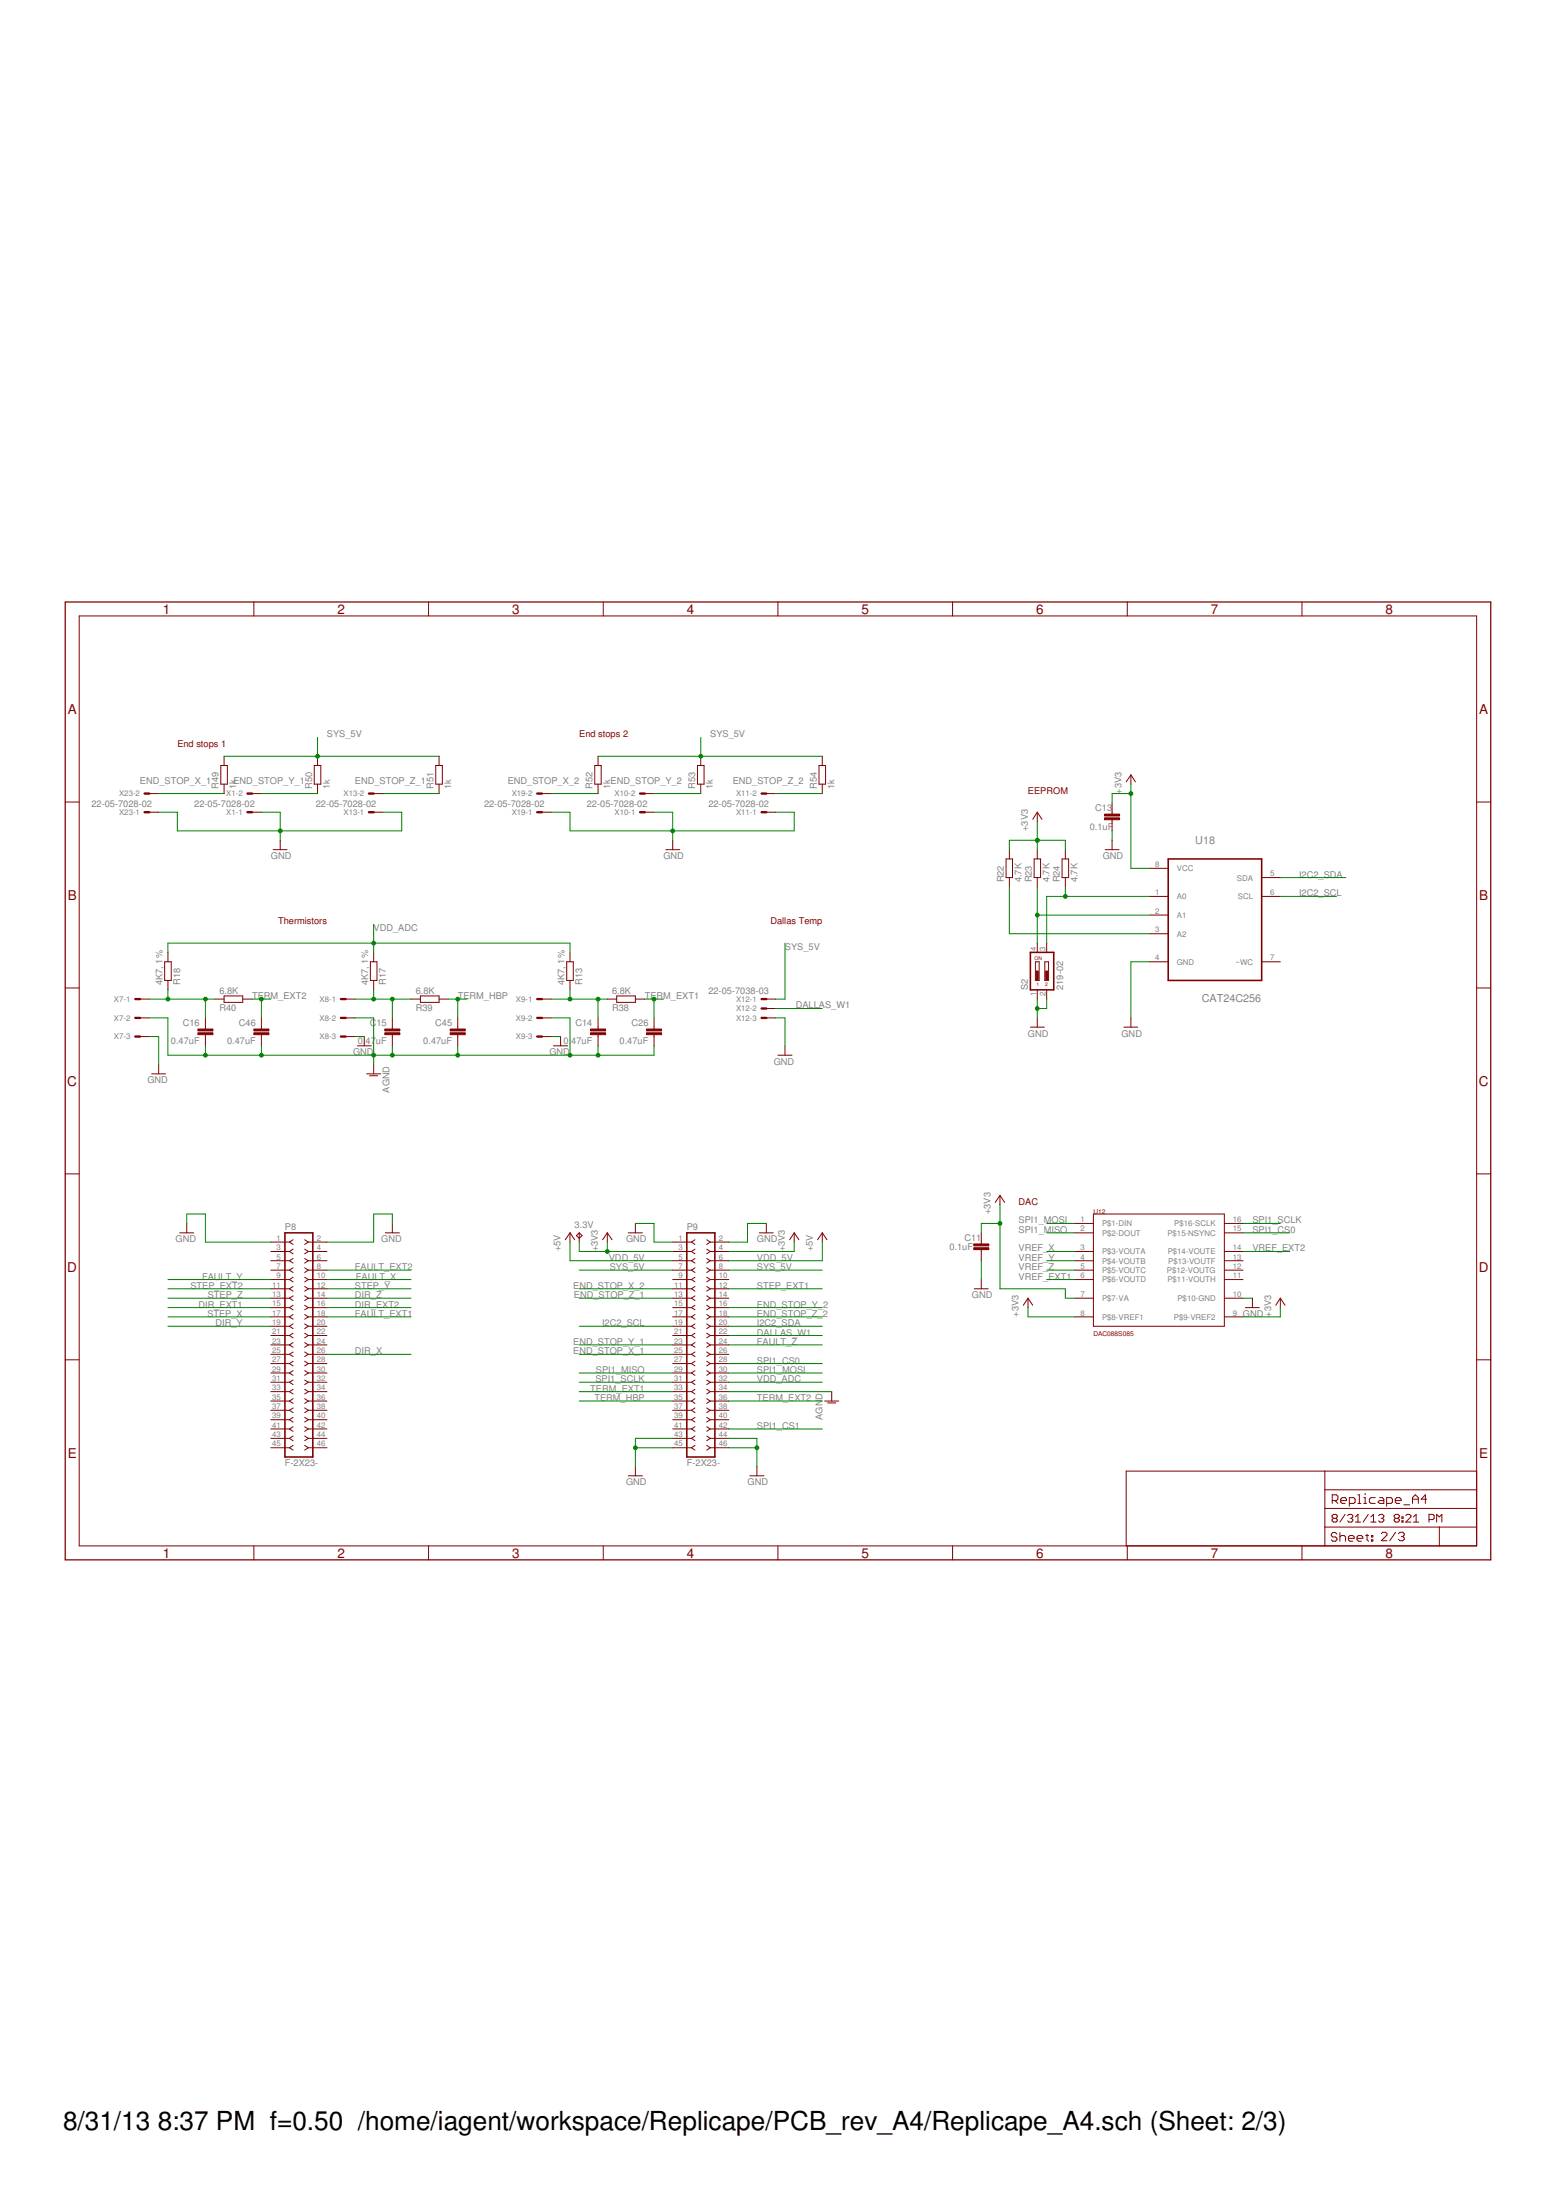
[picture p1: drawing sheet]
<svg xmlns="http://www.w3.org/2000/svg" width="210mm" height="297mm" viewBox="0 0 210 297" stroke-linecap="round" stroke-linejoin="round" font-family="sans-serif">
<g fill="none" stroke="#800000" stroke-width=".13">
<path d="M10.7 83.2h188.6v125.5h-188.6zM34.3 81.3v1.9M57.8 81.3v1.9M81.4 81.3v1.9M105 81.3v1.9M128.6 81.3v1.9M152.2 81.3v1.9M175.7 81.3v1.9M8.8 108.3h1.9M20.2 109.7h1.2M20.2 107.1h1.2M29.8 103.4h.9v2.5h-.9z"/>
<path d="M30.2 102.1v1.3M30.2 105.9v1.2M34 109.7h1.3M34 107.1h1.3M36.9 114.7h1.9M37.8 113.5v1.2M42.4 103.4h.9v2.5h-.9zM42.9 102.1v1.3M42.9 105.9v1.2M50.4 109.7h1.3M50.4 107.1h1.3M58.8 103.4h.9v2.5h-.9z"/>
<path d="M59.3 102.1v1.3M59.3 105.9v1.2M73.2 109.7h1.2M73.2 107.1h1.2M80.3 103.4h.9v2.5h-.9zM80.7 102.1v1.3M80.7 105.9v1.2M87 109.7h1.3M87 107.1h1.3M89.9 114.7h1.9M90.8 113.5v1.2M94.1 103.4h.9v2.5h-.9z"/>
<path d="M94.6 102.1v1.3M94.6 105.9v1.2M103.4 109.7h1.3M103.4 107.1h1.3M110.6 103.4h.8v2.5h-.8zM111 102.1v1.3M111 105.9v1.2M135.8 116h.9v2.5h-.9zM136.2 114.7v1.3M136.2 118.5v1.3M139.6 116h.9v2.5h-.9zM140 109.7v1.2"/>
<path d="M140 114.7v1.3M140 118.5v1.3M140 109.7l.7 .9M140 109.7l-.6 .9M143.4 116h.9v2.5h-.9zM143.8 114.7v1.3M143.8 118.5v1.3M149.2 114.7h1.9M150.1 108.4v1.5M150.1 110.7v1.5M150.1 113.5v1.2M152.7 104.6v1.3"/>
<path d="M152.7 104.6l.6 1M152.7 104.6l-.7 1M155.2 117.2h2.5M170.3 118.5h2.5M199.3 108.3h1.9M8.8 133.4h1.9M18.9 134.9h1.3M18.9 137.4h1.3M18.9 140h1.3M22.2 129.9h.9v2.5h-.9zM22.7 128.6v1.3M22.7 132.4v1.2"/>
<path d="M27.7 137.4v1.5M27.7 139.7v1.5M29 134.9h1.2M30.2 134.5h2.6v.8h-2.6zM32.8 134.9h1.2M35.3 137.4v1.5M35.3 139.7v1.5M46.7 134.9h1.2M46.7 137.4h1.2M46.7 140h1.2M49.2 140v1.2M50 129.9h.9v2.5h-.9z"/>
<path d="M50.4 128.6v1.3M50.4 132.4v1.2M53 137.4v1.5M53 139.7v1.5M55.5 134.9h1.2M56.7 134.5h2.6v.8h-2.6zM59.3 134.9h1.2M61.8 137.4v1.5M61.8 139.7v1.5M73.2 134.9h1.2M73.2 137.4h1.2M73.2 140h1.2"/>
<path d="M75.7 140v1.2M76.5 129.9h.9v2.5h-.9zM76.9 128.6v1.3M76.9 132.4v1.2M80.7 137.4v1.5M80.7 139.7v1.5M82 134.9h1.2M83.2 134.5h2.6v.8h-2.6zM85.8 134.9h1.2M88.3 137.4v1.5M88.3 139.7v1.5M103.4 134.9h1.3"/>
<path d="M103.4 137.4h1.3M103.4 136.2h1.3M139.1 138.7h1.9M139.8 129.9h.5v2.5h-.5zM140 127.3v1.3M140 133.6v1.3M140 137.4v1.3M141 129.9h.5v2.5h-.5zM141.3 127.3v1.3M141.3 133.6v1.3M151.7 138.7h1.9M152.7 137.4v1.3"/>
<path d="M155.2 129.9h2.5M155.2 121h2.5M155.2 123.5h2.5M155.2 126.1h2.5M170.3 129.9h2.5M170.3 121h2.5M199.3 133.4h1.9M8.8 158.5h1.9M20.5 145h1.9M21.4 143.7v1.3M48.2 141.2h1.9M49.5 145h1.9"/>
<path d="M49.9 145.2h1.1M50.4 143.7v1.3M74.7 141.2h1.9M105 142.5h1.9M106 141.2v1.3M199.3 158.5h1.9M24.3 166.5h1.8M25.2 165.2v1.3M36.6 179.1h2.5M36.6 169h2.5M36.6 170.2h2.5M36.6 171.5h2.5"/>
<path d="M36.6 172.8h2.5M36.6 175.3h2.5M36.6 177.8h2.5M36.6 176.6h2.5M36.6 174h2.5M36.6 167.7h2.5M39.1 167.7l.5 .3M39.1 169l.5 .3M39.1 170.2l.5 .3M39.1 171.5l.5 .3M39.1 172.8l.5 .3M39.1 174l.5 .3"/>
<path d="M39.1 175.3l.5 .3M39.1 176.6l.5 .2M39.1 177.8l.5 .3M39.1 179.1l.5 .3M39.6 167.4l-.5 .3M39.6 168.7l-.5 .3M39.6 169.9l-.5 .3M39.6 171.2l-.5 .3M39.6 172.4l-.5 .4M39.6 173.7l-.5 .3M39.6 175l-.5 .3M39.6 176.2l-.5 .4"/>
<path d="M39.6 177.5l-.5 .3M39.6 178.8l-.5 .3M41.1 168.7l.5 .3M41.1 167.4l.5 .3M41.1 171.2l.5 .3M41.1 169.9l.5 .3M41.1 173.7l.5 .3M41.1 172.4l.5 .4M41.1 176.2l.5 .4M41.1 175l.5 .3M41.1 177.5l.5 .3M41.1 178.8l.5 .3"/>
<path d="M41.6 179.1h2.5M41.6 169h2.5M41.6 170.2h2.5M41.6 171.5h2.5M41.6 172.8h2.5M41.6 175.3h2.5M41.6 177.8h2.5M41.6 176.6h2.5M41.6 174h2.5M41.6 169l-.5 .3M41.6 167.7l-.5 .3M41.6 171.5l-.5 .3"/>
<path d="M41.6 170.2l-.5 .3M41.6 174l-.5 .3M41.6 172.8l-.5 .3M41.6 176.6l-.5 .2M41.6 175.3l-.5 .3M41.6 177.8l-.5 .3M41.6 179.1l-.5 .3M41.6 167.7h2.5M52 166.5h1.9M53 165.2v1.3M76.9 166.5v1.2M76.9 166.5l.7 .9"/>
<path d="M76.9 166.5l-.6 .9M78.2 166.5l.4 .3-.4 .4-.4-.4zM78.2 166.5v1.2M82 166.5l.6 .9M82 166.5l-.7 .9M82 166.5v1.2M84.8 166.5h1.9M85.8 165.2v1.3M90.8 179.1h2.5M90.8 169h2.5M90.8 170.2h2.5M90.8 171.5h2.5"/>
<path d="M90.8 172.8h2.5M90.8 175.3h2.5M90.8 177.8h2.5M90.8 176.6h2.5M90.8 174h2.5M90.8 167.7h2.5M93.3 167.7l.5 .3M93.3 169l.5 .3M93.3 170.2l.5 .3M93.3 171.5l.5 .3M93.3 172.8l.5 .3M93.3 174l.5 .3"/>
<path d="M93.3 175.3l.5 .3M93.3 176.6l.5 .2M93.3 177.8l.5 .3M93.3 179.1l.5 .3M93.8 167.4l-.5 .3M93.8 168.7l-.5 .3M93.8 169.9l-.5 .3M93.8 171.2l-.5 .3M93.8 172.4l-.5 .4M93.8 173.7l-.5 .3M93.8 175l-.5 .3M93.8 176.2l-.5 .4"/>
<path d="M93.8 177.5l-.5 .3M93.8 178.8l-.5 .3M95.4 168.7l.5 .3M95.4 167.4l.5 .3M95.4 171.2l.5 .3M95.4 169.9l.5 .3M95.4 173.7l.5 .3M95.4 172.4l.5 .4M95.4 176.2l.5 .4M95.4 175l.5 .3M95.4 177.5l.5 .3M95.4 178.8l.5 .3"/>
<path d="M95.9 179.1h2.5M95.9 169h2.5M95.9 170.2h2.5M95.9 171.5h2.5M95.9 172.8h2.5M95.9 175.3h2.5M95.9 177.8h2.5M95.9 176.6h2.5M95.9 174h2.5M95.9 167.7h2.5M95.9 169l-.5 .3M95.9 167.7l-.5 .3"/>
<path d="M95.9 171.5l-.5 .3M95.9 170.2l-.5 .3M95.9 174l-.5 .3M95.9 172.8l-.5 .3M95.9 176.6l-.5 .2M95.9 175.3l-.5 .3M95.9 177.8l-.5 .3M95.9 179.1l-.5 .3M102.5 166.5h1.9M103.4 165.2v1.3M107.2 166.5l.6 .9M107.2 166.5l-.6 .9"/>
<path d="M107.2 166.5v1.2M111 166.5l.6 .9M111 166.5l-.6 .9M111 166.5v1.2M131.5 174h1.9M132.5 166.5v1.5M132.5 168.7v1.5M132.5 172.8v1.2M135 161.4l.6 .9M135 161.4l-.7 .9M135 161.4v1.3M138.8 175.3l.6 .9"/>
<path d="M138.8 175.3l-.7 .9M138.8 175.3v1.3M145.1 166.5h2.5M145.1 165.2h2.5M145.1 169h2.5M145.1 170.2h2.5M145.1 171.5h2.5M145.1 172.8h2.5M145.1 175.3h2.5M145.1 177.8h2.5M147.6 163.9h17.7v15.2h-17.7zM165.3 166.5h2.5"/>
<path d="M165.3 165.2h2.5M165.3 169h2.5M165.3 170.2h2.5M165.3 171.5h2.5M165.3 172.8h2.5M165.3 175.3h2.5M165.3 177.8h2.5M168.1 176.6h1.9M169.1 175.3v1.3M172.8 175.3l.7 .9M172.8 175.3l-.6 .9M172.8 175.3v1.3"/>
<path d="M8.8 183.6h1.9M36.6 189.2h2.5M36.6 180.3h2.5M36.6 181.6h2.5M36.6 182.9h2.5M36.6 184.1h2.5M36.6 185.4h2.5M36.6 186.6h2.5M36.6 187.9h2.5M36.6 190.4h2.5M36.6 191.7h2.5M36.6 192.9h2.5"/>
<path d="M36.6 194.2h2.5M36.6 195.5h2.5M39.1 180.3l.5 .3M39.1 181.6l.5 .3M39.1 182.9l.5 .3M39.1 184.1l.5 .3M39.1 185.4l.5 .3M39.1 186.6l.5 .3M39.1 187.9l.5 .3M39.1 189.2l.5 .3M39.1 190.4l.5 .3M39.1 191.7l.5 .3"/>
<path d="M39.1 192.9l.5 .4M39.1 194.2l.5 .3M39.1 195.5l.5 .3M39.6 180l-.5 .3M39.6 181.3l-.5 .3M39.6 182.5l-.5 .4M39.6 183.8l-.5 .3M39.6 185.1l-.5 .3M39.6 186.3l-.5 .3M39.6 187.6l-.5 .3M39.6 188.8l-.5 .4M39.6 190.1l-.5 .3"/>
<path d="M39.6 191.4l-.5 .3M39.6 192.6l-.5 .3M39.6 193.9l-.5 .3M39.6 195.2l-.5 .3M41.1 180l.5 .3M41.1 181.3l.5 .3M41.1 182.5l.5 .4M41.1 183.8l.5 .3M41.1 185.1l.5 .3M41.1 186.3l.5 .3M41.1 187.6l.5 .3M41.1 188.8l.5 .4"/>
<path d="M41.1 190.1l.5 .3M41.1 191.4l.5 .3M41.1 192.6l.5 .3M41.1 193.9l.5 .3M41.1 195.2l.5 .3M41.6 189.2h2.5M41.6 180.3l-.5 .3M41.6 181.6l-.5 .3M41.6 182.9l-.5 .3M41.6 184.1l-.5 .3M41.6 185.4l-.5 .3M41.6 186.6l-.5 .3"/>
<path d="M41.6 187.9l-.5 .3M41.6 189.2l-.5 .3M41.6 190.4l-.5 .3M41.6 191.7l-.5 .3M41.6 192.9l-.5 .4M41.6 194.2l-.5 .3M41.6 195.5l-.5 .3M41.6 180.3h2.5M41.6 181.6h2.5M41.6 182.9h2.5M41.6 184.1h2.5M41.6 185.4h2.5"/>
<path d="M41.6 186.6h2.5M41.6 187.9h2.5M41.6 190.4h2.5M41.6 191.7h2.5M41.6 192.9h2.5M41.6 194.2h2.5M41.6 195.5h2.5M84.8 199.3h1.9M85.8 198v1.3M90.8 189.2h2.5M90.8 180.3h2.5M90.8 181.6h2.5"/>
<path d="M90.8 182.9h2.5M90.8 184.1h2.5M90.8 185.4h2.5M90.8 186.6h2.5M90.8 187.9h2.5M90.8 190.4h2.5M90.8 191.7h2.5M90.8 192.9h2.5M90.8 194.2h2.5M90.8 195.5h2.5M93.3 180.3l.5 .3M93.3 181.6l.5 .3"/>
<path d="M93.3 182.9l.5 .3M93.3 184.1l.5 .3M93.3 185.4l.5 .3M93.3 186.6l.5 .3M93.3 187.9l.5 .3M93.3 189.2l.5 .3M93.3 190.4l.5 .3M93.3 191.7l.5 .3M93.3 192.9l.5 .4M93.3 194.2l.5 .3M93.3 195.5l.5 .3M93.8 180l-.5 .3"/>
<path d="M93.8 181.3l-.5 .3M93.8 182.5l-.5 .4M93.8 183.8l-.5 .3M93.8 185.1l-.5 .3M93.8 186.3l-.5 .3M93.8 187.6l-.5 .3M93.8 188.8l-.5 .4M93.8 190.1l-.5 .3M93.8 191.4l-.5 .3M93.8 192.6l-.5 .3M93.8 193.9l-.5 .3M93.8 195.2l-.5 .3"/>
<path d="M95.4 180l.5 .3M95.4 181.3l.5 .3M95.4 182.5l.5 .4M95.4 183.8l.5 .3M95.4 185.1l.5 .3M95.4 186.3l.5 .3M95.4 187.6l.5 .3M95.4 188.8l.5 .4M95.4 190.1l.5 .3M95.4 191.4l.5 .3M95.4 192.6l.5 .3M95.4 193.9l.5 .3"/>
<path d="M95.4 195.2l.5 .3M95.9 189.2h2.5M95.9 180.3h2.5M95.9 181.6h2.5M95.9 182.9h2.5M95.9 184.1h2.5M95.9 185.4h2.5M95.9 186.6h2.5M95.9 187.9h2.5M95.9 190.4h2.5M95.9 191.7h2.5M95.9 192.9h2.5"/>
<path d="M95.9 194.2h2.5M95.9 195.5h2.5M95.9 180.3l-.5 .3M95.9 181.6l-.5 .3M95.9 182.9l-.5 .3M95.9 184.1l-.5 .3M95.9 185.4l-.5 .3M95.9 186.6l-.5 .3M95.9 187.9l-.5 .3M95.9 189.2l-.5 .3M95.9 190.4l-.5 .3M95.9 191.7l-.5 .3"/>
<path d="M95.9 192.9l-.5 .4M95.9 194.2l-.5 .3M95.9 195.5l-.5 .3M101.2 199.3h1.9M102.2 198v1.3M111.3 189.2h1.9M111.7 189.4h1.1M112.3 187.9v1.3M178.8 198.6v10.1M199.3 198.6h-47.3v10.1M199.3 183.6h1.9M34.3 208.7v1.9"/>
<path d="M57.8 208.7v1.9M81.4 208.7v1.9M105 208.7v1.9M128.6 208.7v1.9M152.2 208.7v1.9M175.7 208.7v1.9M178.8 206.2h20.5M178.8 203.7h20.5M178.8 201.1h20.5M179.8 202.6h.6l.2-.2v-.4l-.2-.2h-.6v1.2M180 205l-.2-.2v-.2l.2-.1h.3l.2 .1v.2l-.2 .2M180 205l-.2 .2v.1l.2 .2h.3l.2-.2v-.1l-.2-.2"/>
<path d="M180 205h.3M180.2 202.6l.4 .4M180.5 207.1l-.2-.2h-.4l-.2 .2v.2l.2 .2h.4l.2 .2v.2l-.2 .2h-.4l-.2-.2M180.9 207.5l.2-.2h.3l.2 .2v.6M180.9 206.9v1.2M181 202.6h.8v-.2l-.2-.2h-.4l-.2 .2v.4l.2 .2h.4M181.6 204.5l-.7 1M181.9 204.6l.2-.1h.3l.2 .1v.2l-.2 .2M182 207.7h.8v-.2l-.2-.2h-.4l-.2 .2v.4l.2 .2h.4M182.1 203h.6l.2-.2v-.4l-.2-.2h-.6v1.2M182.3 205h.1M182.4 205l.2 .2v.1l-.2 .2h-.3l-.2-.2"/>
<path d="M183 205.5h.7M183 204.8l.3-.3v1M183.2 207.7h.8v-.2l-.2-.2h-.4l-.2 .2v.4l.2 .2h.4M183.3 201.8h.2v1.2M183.3 203h.4M184.1 203h.4M184.1 202.2h.2v.8M184.3 201.6v.2M184.3 207.3h.4M184.5 207.1v.8l.2 .2M184.7 204.5l-.7 1M185 205.5h.7"/>
<path d="M185 204.8l.4-.3v1M185.1 207.3h.2v.2h-.2zM185.1 207.9h.2v.2h-.2zM185.6 202.2h-.5l-.3 .2v.4l.3 .2h.5M186.1 204.6l.2-.1h.3l.2 .1v.2l-.2 .2M186.2 202.2h.4l.2 .2v.6h-.6l-.2-.2 .2-.2h.6M186.4 205h.2M186.5 207.1l.1-.2h.4l.2 .2v.2l-.7 .7h.7M186.6 205l.2 .2v.1l-.2 .2h-.3l-.2-.2M187.2 203h.6l.2-.2v-.4l-.2-.2h-.6v1.2M188.3 202.6h.8v-.2l-.2-.2h-.4l-.2 .2v.4l.2 .2h.4M188.4 205l-.2-.2v-.2l.2-.1h.3l.2 .1v.2l-.2 .2"/>
<path d="M188.4 205l-.2 .2v.1l.2 .2h.3l.2-.2v-.1l-.2-.2M188.4 205h.3M188.4 206.9l-.8 1.1M188.8 207.1l.2-.2h.4l.1 .2v.2l-.1 .2M189.2 207.5h.2M189.2 205.3h.2v.2h-.2zM189.2 204.8h.2v.2h-.2zM189.4 207.5l.1 .1v.2l-.1 .2h-.4l-.2-.2M189.5 203.2h.8M189.8 204.6l.1-.1h.4l.2 .1v.2l-.7 .7h.7M190.7 203v-.8l.4-.4 .4 .4v.8M190.7 202.4h.8"/>
<path d="M190.8 205.5h.7M190.8 204.8l.4-.3v1M192.6 202.4h-.8l.6-.6v1.2M192.9 205.2h.5l.2-.2v-.4l-.2-.1h-.5v1M193.9 205.5v-1l.4 .3 .3-.3v1M194.3 206.2v2.5"/>
</g>
<g fill="#800000" stroke="#800000" stroke-width=".13">
<path d="M79.7 139.4h2v.3h-2z"/>
<path d="M79.7 138.9h2v.3h-2z"/>
<path d="M51.9 139.4h2.1v.3h-2.1z"/>
<path d="M51.9 138.9h2.1v.3h-2.1z"/>
<path d="M26.7 139.4h2v.3h-2z"/>
<path d="M26.7 138.9h2v.3h-2z"/>
<path d="M87.3 139.4h2v.3h-2z"/>
<path d="M87.3 138.9h2v.3h-2z"/>
<path d="M60.8 139.4h2v.3h-2z"/>
<path d="M60.8 138.9h2v.3h-2z"/>
<path d="M34.3 139.4h2v.3h-2z"/>
<path d="M34.3 138.9h2v.3h-2z"/>
<path d="M149.1 110.4h2v.3h-2z"/>
<path d="M149.1 109.9h2v.3h-2z"/>
<path d="M131.4 168.5h2.1v.2h-2.1z"/>
<path d="M131.4 168h2.1v.2h-2.1z"/>
<path d="M139.9 131.1h.2v1.1h-.2z"/>
<path d="M141.2 131.1h.2v1.1h-.2z"/>
</g>
<path d="M8.8 81.3h192.4v129.3h-192.4z" fill="none" stroke="#800000" stroke-width=".17"/>
<g fill="none" stroke="#800000" stroke-width=".32">
<path d="M19.5 109.7h.7M19.5 107.1h.7M33.4 109.7h.6M33.4 107.1h.6M49.8 109.7h.6M49.8 107.1h.6M72.5 109.7h.7M72.5 107.1h.7M86.4 109.7h.6M86.4 107.1h.6M102.8 109.7h.6M102.8 107.1h.6"/>
<path d="M18.3 134.9h.6M18.3 137.4h.6M18.3 140h.6M46 134.9h.7M46 137.4h.7M46 140h.7M72.5 134.9h.7M72.5 137.4h.7M72.5 140h.7M102.8 134.9h.6M102.8 137.4h.6M102.8 136.2h.6"/>
</g>
<path d="M157.7 116h12.6v16.4h-12.6zM139.1 128.6h3.1v5h-3.1zM38.5 166.5h3.7v30.2h-3.7zM92.7 166.5h3.8v30.2h-3.8z" fill="none" stroke="#800000" stroke-width=".21"/>
<g fill="none" stroke="#008000" stroke-width=".13">
<path d="M42.9 99.6v2.5M94.6 99.6v2.5M21.4 109.7h2.5v2.5h30.3v-2.5h-2.5M21.4 107.1h8.8M30.2 102.1h29.1M35.3 109.7h2.5v3.8M35.3 107.1h7.6M51.7 107.1h7.6M74.4 109.7h2.5v2.5h30.3v-2.5h-2.5M74.4 107.1h6.3M80.7 102.1h30.3M88.3 109.7h2.5v3.8"/>
<path d="M88.3 107.1h6.3M104.7 107.1h6.3M136.2 114.7v-1.2h7.6v1.2M136.2 119.8v6.3h19M140 110.9v3.8M140 119.8v7.5M143.8 119.8v1.2M150.1 112.2v1.3M152.7 105.9v11.3h2.5M152.7 107.1h-2.6v1.3M172.8 118.5h8.9M20.2 137.4h2.5v5.1h65.6v-1.3"/>
<path d="M20.2 140h1.2v3.7M20.2 134.9h8.8M22.7 128.6v-1.3h54.2v1.3M22.7 133.6v1.3M27.7 134.9v2.5M34 134.9h2.6M35.3 134.9v2.5M47.9 137.4h2.5v6.3M47.9 140h1.3M47.9 134.9h7.6M50.4 124.8v3.8M50.4 133.6v1.3"/>
<path d="M53 134.9v2.5M60.5 134.9h2.6M61.8 134.9v2.5M74.4 137.4h2.5v5.1M74.4 140h1.3M74.4 134.9h7.6M76.9 133.6v1.3M80.7 134.9v2.5M87 134.9h2.6M88.3 134.9v2.5M104.7 137.4h1.3v3.8M104.7 136.2h6.3"/>
<path d="M106 127.3v7.6h-1.3M140 134.9v2.5M140 123.5h15.2M141.3 134.9v1.3h-1.3M155.2 129.9h-2.5v7.5M155.2 121h-13.9v6.3M172.8 121h7.6M27.7 141.2v1.3M35.3 141.2v1.3M53 141.2v1.3M61.8 141.2v1.3M80.7 141.2v1.3"/>
<path d="M22.7 175.3h13.9M22.7 172.8h13.9M22.7 174h13.9M22.7 176.6h13.9M22.7 177.8h13.9M22.7 179.1h13.9M25.2 165.2v-1.3h2.5v3.8h8.9M44.1 175.3h11.4M44.1 171.5h11.4M44.1 172.8h11.4M44.1 174h11.4M44.1 176.6h11.4"/>
<path d="M44.1 177.8h11.4M53 165.2v-1.3h-2.6v3.8h-6.3M76.9 167.7v2.5h13.9M78.2 175.3h12.6M78.2 171.5h12.6M78.2 174h12.6M78.2 179.1h12.6M78.2 167.7v1.3h12.6M82 167.7v1.3M85.8 165.2h2.5v2.5h2.5M98.4 171.5h12.6M98.4 174h12.6"/>
<path d="M98.4 176.6h12.6M98.4 177.8h12.6M98.4 179.1h12.6M103.4 165.2h-2.5v2.5h-2.5M107.2 167.7v1.3h-8.8M111 167.7v2.5h-12.6M132.5 170.2v2.6M135 165.2h-2.5v1.3M135 162.7v11.3h8.8v1.3h1.3M138.8 176.6v1.2h6.3M141.3 165.2h3.8M141.3 171.5h3.8"/>
<path d="M141.3 166.5h3.8M141.3 172.8h3.8M141.3 169h3.8M141.3 170.2h3.8M167.8 165.2h5M167.8 175.3h1.3M167.8 166.5h6.3M167.8 169h6.3M172.8 176.6v1.2h-5M44.1 182.9h11.4M78.2 186.6h12.6M78.2 185.4h12.6"/>
<path d="M78.2 189.2h12.6M78.2 187.9h12.6M78.2 182.9h12.6M78.2 181.6h12.6M85.8 195.5h5M90.8 194.2h-5v3.8M98.4 195.5h3.8M98.4 194.2h3.8v3.8M98.4 186.6h12.6M98.4 184.1h12.6M98.4 185.4h12.6M98.4 192.9h12.6"/>
<path d="M98.4 189.2h12.6M98.4 187.9h13.9M98.4 181.6h12.6M98.4 180.3h12.6"/>
</g>
<g fill="#008000" stroke="#008000" stroke-width=".13">
<circle cx="90.8" cy="112.2" r=".25"/>
<circle cx="37.8" cy="112.2" r=".25"/>
<circle cx="102.2" cy="195.5" r=".25"/>
<circle cx="85.8" cy="195.5" r=".25"/>
<circle cx="140" cy="136.2" r=".25"/>
<circle cx="94.6" cy="102.1" r=".25"/>
<circle cx="42.9" cy="102.1" r=".25"/>
<circle cx="50.4" cy="127.3" r=".25"/>
<circle cx="61.8" cy="134.9" r=".25"/>
<circle cx="88.3" cy="134.9" r=".25"/>
<circle cx="82" cy="169" r=".25"/>
<circle cx="152.7" cy="107.1" r=".25"/>
<circle cx="140" cy="113.5" r=".25"/>
<circle cx="135" cy="165.2" r=".25"/>
<circle cx="50.4" cy="142.5" r=".25"/>
<circle cx="76.9" cy="142.5" r=".25"/>
<circle cx="53" cy="142.5" r=".25"/>
<circle cx="27.7" cy="142.5" r=".25"/>
<circle cx="80.7" cy="142.5" r=".25"/>
<circle cx="35.3" cy="142.5" r=".25"/>
<circle cx="61.8" cy="142.5" r=".25"/>
<circle cx="35.3" cy="134.9" r=".25"/>
<circle cx="76.9" cy="134.9" r=".25"/>
<circle cx="80.7" cy="134.9" r=".25"/>
<circle cx="22.7" cy="134.9" r=".25"/>
<circle cx="27.7" cy="134.9" r=".25"/>
<circle cx="50.4" cy="134.9" r=".25"/>
<circle cx="53" cy="134.9" r=".25"/>
<circle cx="143.8" cy="121" r=".25"/>
<circle cx="140" cy="123.5" r=".25"/>
</g>
<g font-size="3.5">
<text x="8.5" y="287.5">8/31/13</text>
<text x="21.3" y="287.5">8:37 PM f=0.50 /home/iagent/workspace/Replicape/PCB_rev_A4/Replicape_A4.sch (Sheet: 2/3)</text>
</g>
<g font-size="1.8" fill="#800000">
<text x="22" y="82.9">1</text>
<text x="45.6" y="82.9">2</text>
<text x="69.1" y="82.9">3</text>
<text x="92.7" y="82.9">4</text>
<text x="116.3" y="82.9">5</text>
<text x="139.9" y="82.9">6</text>
<text x="163.5" y="82.9">7</text>
<text x="187" y="82.9">8</text>
<text x="9.2" y="96.4">A</text>
<text x="199.7" y="96.4">A</text>
<text x="9.2" y="121.5">B</text>
<text x="199.7" y="121.5">B</text>
<text x="9.1" y="146.6">C</text>
<text x="199.6" y="146.6">C</text>
<text x="9.1" y="171.7">D</text>
<text x="199.6" y="171.7">D</text>
<text x="9.2" y="196.8">E</text>
<text x="199.7" y="196.8">E</text>
<text x="22" y="210.3">1</text>
<text x="45.6" y="210.3">2</text>
<text x="69.1" y="210.3">3</text>
<text x="92.7" y="210.3">4</text>
<text x="116.3" y="210.3">5</text>
<text x="139.9" y="210.3">6</text>
<text x="163.5" y="210.3">7</text>
<text x="187" y="210.3">8</text>
</g>
<g font-size="1.5" fill="#808080">
<text x="161.3" y="114">U18</text>
<text x="162.2" y="135.2">CAT24C256</text>
</g>
<g font-size="1.2" fill="#800000">
<text x="23.9" y="100.8">End stops 1</text>
<text x="78.2" y="99.6">End stops 2</text>
<text x="138.8" y="107.1">EEPROM</text>
<text x="37.5" y="124.8">Thermistors</text>
<text x="104" y="124.8">Dallas Temp</text>
<text x="137.5" y="162.7">DAC</text>
</g>
<g font-size="1.2" fill="#808080">
<text x="44.1" y="99.6">SYS_5V</text>
<text x="95.9" y="99.6">SYS_5V</text>
<text x="18.9" y="105.9">END_STOP_X_1</text>
<text x="29.5" y="106.5" transform="rotate(-90 29.5 106.5)">R49</text>
<text x="31.5" y="105.9">END_STOP_Y_1</text>
<text x="31.9" y="106.5" transform="rotate(-90 31.9 106.5)">1k</text>
<text x="42.1" y="106.5" transform="rotate(-90 42.1 106.5)">R50</text>
<text x="44.5" y="106.5" transform="rotate(-90 44.5 106.5)">1k</text>
<text x="47.9" y="105.9">END_STOP_Z_1</text>
<text x="58.5" y="106.5" transform="rotate(-90 58.5 106.5)">R51</text>
<text x="60.9" y="106.5" transform="rotate(-90 60.9 106.5)">1k</text>
<text x="68.5" y="105.9">END_STOP_X_2</text>
<text x="80" y="106.5" transform="rotate(-90 80 106.5)">R52</text>
<text x="82.4" y="106.5" transform="rotate(-90 82.4 106.5)">1k</text>
<text x="82.4" y="105.9">END_STOP_Y_2</text>
<text x="93.9" y="106.5" transform="rotate(-90 93.9 106.5)">R53</text>
<text x="96.2" y="106.5" transform="rotate(-90 96.2 106.5)">1k</text>
<text x="98.9" y="105.9">END_STOP_Z_2</text>
<text x="110.3" y="106.5" transform="rotate(-90 110.3 106.5)">R54</text>
<text x="112.6" y="106.5" transform="rotate(-90 112.6 106.5)">1k</text>
<text x="151.4" y="107.1" transform="rotate(-90 151.4 107.1)">+3V3</text>
<text x="12.3" y="109">22-05-7028-02</text>
<text x="26.2" y="109">22-05-7028-02</text>
<text x="42.6" y="109">22-05-7028-02</text>
<text x="65.3" y="109">22-05-7028-02</text>
<text x="79.2" y="109">22-05-7028-02</text>
<text x="95.6" y="109">22-05-7028-02</text>
<text x="138.8" y="112.2" transform="rotate(-90 138.8 112.2)">+3V3</text>
<text x="147.1" y="112">0.1uF</text>
<text x="147.8" y="109.5">C13</text>
<text x="36.6" y="116">GND</text>
<text x="89.6" y="116">GND</text>
<text x="135.5" y="119.1" transform="rotate(-90 135.5 119.1)">R22</text>
<text x="137.9" y="119.1" transform="rotate(-90 137.9 119.1)">4.7K</text>
<text x="139.3" y="119.1" transform="rotate(-90 139.3 119.1)">R23</text>
<text x="141.7" y="119.1" transform="rotate(-90 141.7 119.1)">4.7K</text>
<text x="143.1" y="119.1" transform="rotate(-90 143.1 119.1)">R24</text>
<text x="145.5" y="119.1" transform="rotate(-90 145.5 119.1)">4.7K</text>
<text x="148.9" y="116">GND</text>
<text x="175.4" y="118.5">I2C2_SDA</text>
<text x="50.4" y="125.7">VDD_ADC</text>
<text x="175.4" y="121">I2C2_SCL</text>
<text x="106" y="128.2">SYS_5V</text>
<text x="21.9" y="133" transform="rotate(-90 21.9 133)">4K7, 1%</text>
<text x="24.3" y="133" transform="rotate(-90 24.3 133)">R18</text>
<text x="29.6" y="134.2">6.8K</text>
<text x="29.6" y="136.5">R40</text>
<text x="34" y="134.9">TE</text>
<text x="35.6" y="134.9">RM_EXT2</text>
<text x="49.7" y="133" transform="rotate(-90 49.7 133)">4K7, 1%</text>
<text x="52.1" y="133" transform="rotate(-90 52.1 133)">R17</text>
<text x="56.1" y="134.2">6.8K</text>
<text x="56.1" y="136.5">R39</text>
<text x="61.8" y="134.9">TERM_HBP</text>
<text x="76.2" y="133" transform="rotate(-90 76.2 133)">4K7, 1%</text>
<text x="78.6" y="133" transform="rotate(-90 78.6 133)">R13</text>
<text x="82.6" y="134.2">6.8K</text>
<text x="82.6" y="136.5">R38</text>
<text x="87" y="134.9">TE</text>
<text x="88.6" y="134.9">RM_EXT1</text>
<text x="95.6" y="134.2">22-05-7038-03</text>
<text x="107.4" y="136.2">DALLAS_W1</text>
<text x="138.8" y="133.6" transform="rotate(-90 138.8 133.6)">S2</text>
<text x="143.5" y="133.6" transform="rotate(-90 143.5 133.6)">219-02</text>
<text x="23.1" y="141">0.47uF</text>
<text x="24.7" y="138.5">C16</text>
<text x="30.6" y="141">0.47uF</text>
<text x="32.3" y="138.5">C46</text>
<text x="47.7" y="142.5">GND</text>
<text x="48.3" y="141">0.47</text>
<text x="49.9" y="138.5">C</text>
<text x="50.7" y="141">uF</text>
<text x="50.8" y="138.5">15</text>
<text x="57.1" y="141">0.47uF</text>
<text x="58.8" y="138.5">C45</text>
<text x="74.2" y="142.5">GND</text>
<text x="76.1" y="141">0.</text>
<text x="77.1" y="141">47uF</text>
<text x="77.7" y="138.5">C14</text>
<text x="83.6" y="141">0.47uF</text>
<text x="85.2" y="138.5">C26</text>
<text x="104.4" y="143.7">GND</text>
<text x="138.8" y="140">GND</text>
<text x="151.4" y="140">GND</text>
<text x="19.9" y="146.3">GND</text>
<text x="52.6" y="147.5" transform="rotate(-90 52.6 147.5)">AGND</text>
<text x="23.7" y="167.7">GND</text>
<text x="38.4" y="166.1">P8</text>
<text x="51.4" y="167.7">GND</text>
<text x="77.6" y="165.8">3.3V</text>
<text x="84.5" y="167.7">GND</text>
<text x="92.7" y="166.1">P9</text>
<text x="102.2" y="167.7">GND</text>
<text x="130.2" y="167.5">C11</text>
<text x="133.7" y="163.9" transform="rotate(-90 133.7 163.9)">+3V3</text>
<text x="137.5" y="166.4">SPI1_MISO</text>
<text x="137.5" y="165.2">SPI1_MOSI</text>
<text x="169" y="165.2">SPI1_SCLK</text>
<text x="169" y="166.4">SPI1_CS0</text>
<text x="27.3" y="172.8">FAULT_Y</text>
<text x="47.9" y="171.5">FAULT_EXT2</text>
<text x="48" y="172.8">FAULT_X</text>
<text x="75.7" y="169" transform="rotate(-90 75.7 169)">+5V</text>
<text x="80.7" y="169" transform="rotate(-90 80.7 169)">+3V3</text>
<text x="82.2" y="170.2">VDD_5V</text>
<text x="82.3" y="171.5">SYS_5V</text>
<text x="102.2" y="171.5">SYS_5V</text>
<text x="102.2" y="170.2">VDD_5V</text>
<text x="106" y="169" transform="rotate(-90 106 169)">+3V3</text>
<text x="109.7" y="169" transform="rotate(-90 109.7 169)">+5V</text>
<text x="128.2" y="168.8">0.1uF</text>
<text x="137.5" y="171.5">VREF_Z</text>
<text x="137.5" y="169">VREF_X</text>
<text x="137.5" y="170.2">VREF_Y</text>
<text x="137.5" y="172.8">VREF_EXT1</text>
<text x="169" y="169">VREF_EXT2</text>
<text x="25.7" y="174">STEP_EXT2</text>
<text x="26.8" y="176.5">DIR_EXT1</text>
<text x="28" y="177.8">STEP_X</text>
<text x="28.1" y="175.3">STEP_Z</text>
<text x="29.1" y="179.1">DIR_Y</text>
<text x="47.9" y="175.3">DIR_Z</text>
<text x="47.9" y="176.5">DIR_EXT2</text>
<text x="47.9" y="177.8">FAULT_EXT1</text>
<text x="47.9" y="174">STEP_Y</text>
<text x="77.4" y="174">END_STOP_X_2</text>
<text x="77.5" y="175.3">END_STOP_Z_1</text>
<text x="81.3" y="179.1">I2C2_SCL</text>
<text x="102.2" y="176.5">END_STOP_Y_2</text>
<text x="102.2" y="177.8">END_STOP_Z_2</text>
<text x="102.2" y="179.1">I2C2_SDA</text>
<text x="102.2" y="174">STEP_EXT1</text>
<text x="131.2" y="175.3">GND</text>
<text x="137.5" y="177.8" transform="rotate(-90 137.5 177.8)">+3V3</text>
<text x="167.8" y="177.8">GND</text>
<text x="171.6" y="177.8" transform="rotate(-90 171.6 177.8)">+3V3</text>
<text x="47.9" y="182.8">DIR_X</text>
<text x="77.4" y="181.6">END_STOP_Y_1</text>
<text x="77.4" y="182.8">END_STOP_X_1</text>
<text x="80.4" y="185.4">SPI1_MISO</text>
<text x="102.2" y="184.1">SPI1_CS0</text>
<text x="102.2" y="185.4">SPI1_MOSI</text>
<text x="102.2" y="181.6">FAULT_Z</text>
<text x="102.2" y="180.3">DALLAS_W1</text>
<text x="79.7" y="187.9">TERM_EXT1</text>
<text x="80.2" y="189.2">TERM_HBP</text>
<text x="80.4" y="186.6">SPI1_SCLK</text>
<text x="102.2" y="186.6">VDD_ADC</text>
<text x="102.2" y="189.2">TERM_EXT2</text>
<text x="111" y="191.7" transform="rotate(-90 111 191.7)">AGND</text>
<text x="38.4" y="198">F-2X23-</text>
<text x="92.7" y="198">F-2X23-</text>
<text x="102.2" y="192.9">SPI1_CS1</text>
<text x="84.5" y="200.5">GND</text>
<text x="100.9" y="200.5">GND</text>
</g>
<g font-size="1.1" fill="#808080">
<text x="16.1" y="107.5">X23-2</text>
<text x="30.5" y="107.5">X1-2</text>
<text x="46.4" y="107.5">X13-2</text>
<text x="69.1" y="107.5">X19-2</text>
<text x="83" y="107.5">X10-2</text>
<text x="99.4" y="107.5">X11-2</text>
<text x="16.1" y="110">X23-1</text>
<text x="30.5" y="110">X1-1</text>
<text x="46.4" y="110">X13-1</text>
<text x="69.1" y="110">X19-1</text>
<text x="83" y="110">X10-1</text>
<text x="99.4" y="110">X11-1</text>
<text x="155.9" y="117.1">8</text>
<text x="158.9" y="117.6">VCC</text>
<text x="167" y="118.9">SDA</text>
<text x="171.5" y="118.3">5</text>
<text x="155.9" y="120.8">1</text>
<text x="155.9" y="123.4">2</text>
<text x="155.9" y="125.9">3</text>
<text x="158.9" y="121.4">A0</text>
<text x="158.9" y="123.9">A1</text>
<text x="167.1" y="121.4">SCL</text>
<text x="171.5" y="120.8">6</text>
<text x="139.8" y="128.4" transform="rotate(-90 139.8 128.4)">4</text>
<text x="141.1" y="128.4" transform="rotate(-90 141.1 128.4)">3</text>
<text x="155.9" y="129.7">4</text>
<text x="158.9" y="126.4">A2</text>
<text x="158.9" y="130.2">GND</text>
<text x="166.8" y="130.2">~WC</text>
<text x="171.5" y="129.7">7</text>
<text x="15.4" y="135.3">X7-1</text>
<text x="15.4" y="137.8">X7-2</text>
<text x="43.1" y="135.3">X8-1</text>
<text x="43.1" y="137.8">X8-2</text>
<text x="69.6" y="135.3">X9-1</text>
<text x="69.6" y="137.8">X9-2</text>
<text x="99.4" y="135.3">X12-1</text>
<text x="99.4" y="136.5">X12-2</text>
<text x="99.4" y="137.8">X12-3</text>
<text x="139.8" y="134.4" transform="rotate(-90 139.8 134.4)">1</text>
<text x="141.1" y="134.4" transform="rotate(-90 141.1 134.4)">2</text>
<text x="15.4" y="140.3">X7-3</text>
<text x="43.1" y="140.3">X8-3</text>
<text x="69.6" y="140.3">X9-3</text>
<text x="37.3" y="167.5">1</text>
<text x="42.8" y="167.5">2</text>
<text x="91.6" y="167.5">1</text>
<text x="97" y="167.5">2</text>
<text x="145.8" y="165">1</text>
<text x="145.8" y="166.3">2</text>
<text x="148.8" y="165.6">P$1-DIN</text>
<text x="148.8" y="166.8">P$2-DOUT</text>
<text x="157.6" y="166.8">P$15-NSYNC</text>
<text x="158.5" y="165.6">P$16-SCLK</text>
<text x="166.4" y="166.3">15</text>
<text x="166.4" y="165">16</text>
<text x="36.7" y="173.8">11</text>
<text x="37.3" y="168.8">3</text>
<text x="37.3" y="170.1">5</text>
<text x="37.3" y="171.3">7</text>
<text x="37.3" y="172.6">9</text>
<text x="42.8" y="168.8">4</text>
<text x="42.8" y="170.1">6</text>
<text x="42.8" y="171.3">8</text>
<text x="42.8" y="172.6">10</text>
<text x="42.8" y="173.8">12</text>
<text x="91" y="173.8">11</text>
<text x="91.6" y="168.8">3</text>
<text x="91.6" y="170.1">5</text>
<text x="91.6" y="171.3">7</text>
<text x="91.6" y="172.6">9</text>
<text x="97" y="168.8">4</text>
<text x="97" y="170.1">6</text>
<text x="97" y="171.3">8</text>
<text x="97" y="172.6">10</text>
<text x="97" y="173.8">12</text>
<text x="145.8" y="168.8">3</text>
<text x="145.8" y="170.1">4</text>
<text x="145.8" y="171.3">5</text>
<text x="145.8" y="172.6">6</text>
<text x="148.8" y="169.3">P$3-VOUTA</text>
<text x="148.8" y="170.6">P$4-VOUTB</text>
<text x="148.8" y="171.9">P$5-VOUTC</text>
<text x="148.8" y="173.1">P$6-VOUTD</text>
<text x="157.5" y="171.9">P$12-VOUTG</text>
<text x="157.6" y="173.1">P$11-VOUTH</text>
<text x="157.6" y="169.4">P$14-VOUTE</text>
<text x="157.7" y="170.6">P$13-VOUTF</text>
<text x="166.4" y="172.6">11</text>
<text x="166.4" y="171.3">12</text>
<text x="166.4" y="170.1">13</text>
<text x="166.4" y="168.8">14</text>
<text x="36.7" y="175.1">13</text>
<text x="36.7" y="176.4">15</text>
<text x="36.7" y="177.6">17</text>
<text x="36.7" y="178.9">19</text>
<text x="42.8" y="175.1">14</text>
<text x="42.8" y="176.4">16</text>
<text x="42.8" y="177.6">18</text>
<text x="42.8" y="178.9">20</text>
<text x="91" y="175.1">13</text>
<text x="91" y="176.4">15</text>
<text x="91" y="177.6">17</text>
<text x="91" y="178.9">19</text>
<text x="97" y="175.1">14</text>
<text x="97" y="176.4">16</text>
<text x="97" y="177.6">18</text>
<text x="97" y="178.9">20</text>
<text x="145.8" y="175.1">7</text>
<text x="145.8" y="177.6">8</text>
<text x="148.8" y="175.7">P$7-VA</text>
<text x="148.8" y="178.2">P$8-VREF1</text>
<text x="158.4" y="178.2">P$9-VREF2</text>
<text x="158.9" y="175.7">P$10-GND</text>
<text x="166.4" y="177.6">9</text>
<text x="166.4" y="175.1">10</text>
<text x="36.7" y="180.1">21</text>
<text x="36.7" y="181.4">23</text>
<text x="36.7" y="182.7">25</text>
<text x="36.7" y="183.9">27</text>
<text x="36.7" y="185.2">29</text>
<text x="42.8" y="180.1">22</text>
<text x="42.8" y="181.4">24</text>
<text x="42.8" y="182.7">26</text>
<text x="42.8" y="183.9">28</text>
<text x="42.8" y="185.2">30</text>
<text x="91" y="180.1">21</text>
<text x="91" y="181.4">23</text>
<text x="91" y="182.7">25</text>
<text x="91" y="183.9">27</text>
<text x="91" y="185.2">29</text>
<text x="97" y="180.1">22</text>
<text x="97" y="181.4">24</text>
<text x="97" y="182.7">26</text>
<text x="97" y="183.9">28</text>
<text x="97" y="185.2">30</text>
<text x="36.7" y="186.5">31</text>
<text x="36.7" y="187.7">33</text>
<text x="36.7" y="189">35</text>
<text x="36.7" y="190.2">37</text>
<text x="36.7" y="191.5">39</text>
<text x="42.8" y="186.5">32</text>
<text x="42.8" y="187.7">34</text>
<text x="42.8" y="189">36</text>
<text x="42.8" y="190.2">38</text>
<text x="42.8" y="191.5">40</text>
<text x="91" y="186.5">31</text>
<text x="91" y="187.7">33</text>
<text x="91" y="189">35</text>
<text x="91" y="190.2">37</text>
<text x="91" y="191.5">39</text>
<text x="97" y="186.5">32</text>
<text x="97" y="187.7">34</text>
<text x="97" y="189">36</text>
<text x="97" y="190.2">38</text>
<text x="97" y="191.5">40</text>
<text x="36.7" y="192.8">41</text>
<text x="36.7" y="194">43</text>
<text x="36.7" y="195.3">45</text>
<text x="42.8" y="192.8">42</text>
<text x="42.8" y="194">44</text>
<text x="42.8" y="195.3">46</text>
<text x="91" y="192.8">41</text>
<text x="91" y="194">43</text>
<text x="91" y="195.3">45</text>
<text x="97" y="192.8">42</text>
<text x="97" y="194">44</text>
<text x="97" y="195.3">46</text>
</g>
<g font-size=".9" fill="#800000">
<text x="147.6" y="163.9">U12</text>
<text x="147.6" y="180.3">DAC088S085</text>
</g>
<g font-size=".7" fill="#800000">
<text x="139.6" y="129.6">ON</text>
<text x="139.9" y="133.1">1</text>
<text x="141.1" y="133.1">2</text>
</g>
</svg>
